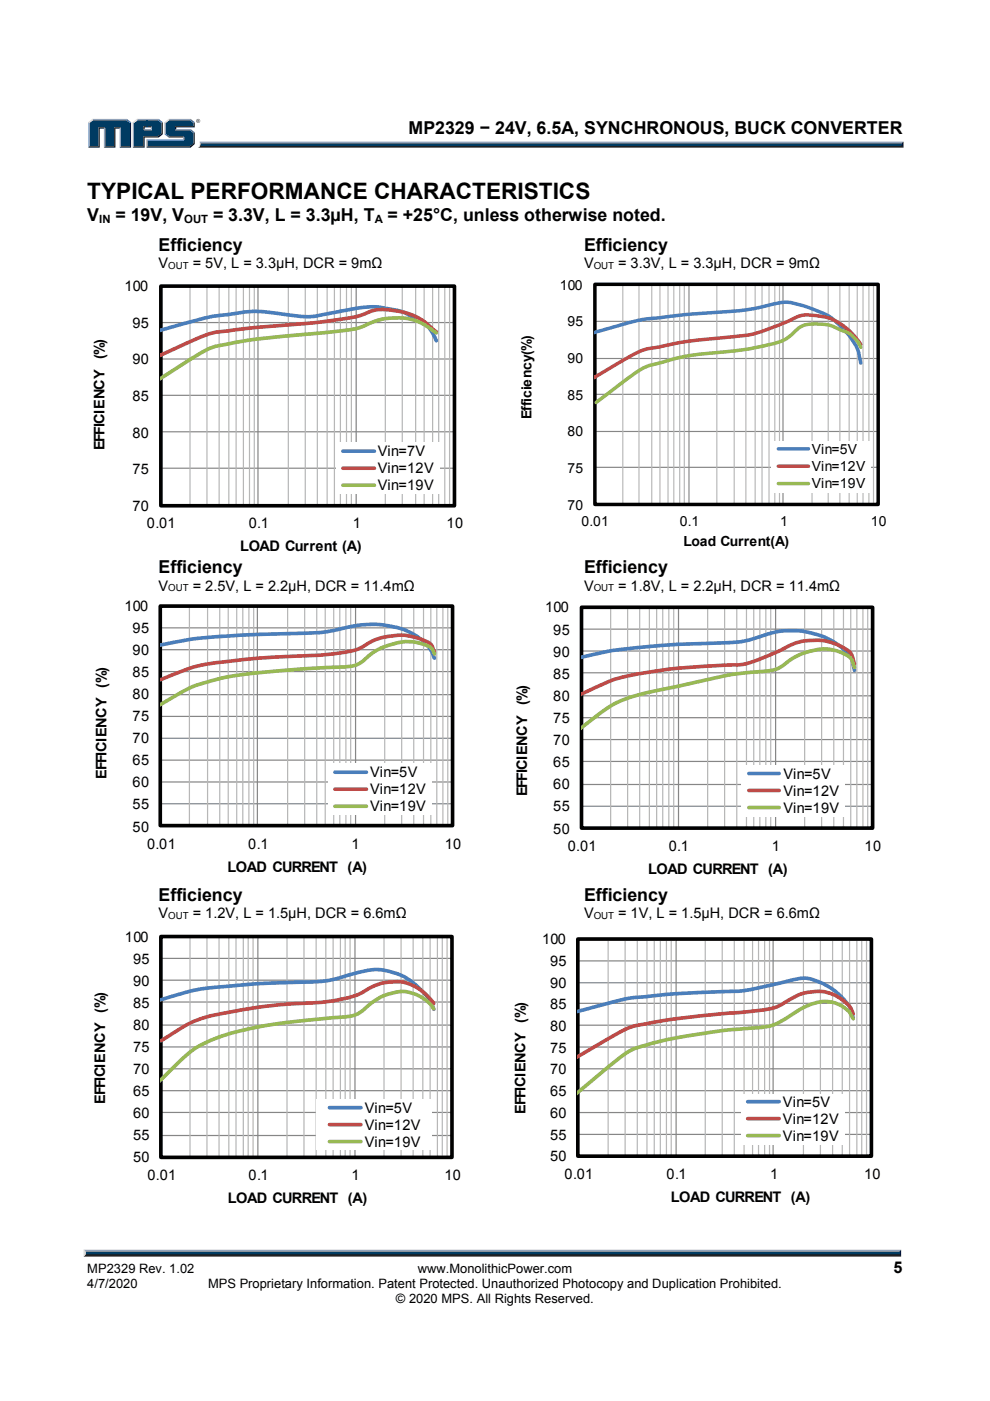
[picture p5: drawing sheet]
<svg xmlns="http://www.w3.org/2000/svg" width="210mm" height="297mm" viewBox="0 0 210 297" stroke-linecap="round" stroke-linejoin="round" font-family="sans-serif">
<path d="M18.2 265.7h172.5l.4 .7h-173.3z" fill="#231f20"/>
<path d="M17.8 265h173.3l-.4 .7h-172.5z" fill="#94a0b8"/>
<path d="M191.1 265v1.4l-.4-.4v-.6z" fill="#001039"/>
<path d="M18.2 265.4h172.5v.6h-172.5z" fill="#003b62"/>
<path d="M17.8 265l.4 .4v.6l-.4 .4z" fill="#dcdddf"/>
<path d="M42.3 30h149.3l-.4 .7h-148.7z" fill="#94a0b8"/>
<path d="M42.5 30.7h148.7l.4 .6h-149.7l.4-.2z" fill="#231f20"/>
<path d="M191.2 30.4l.4-.4v1.3l-.4-.4z" fill="#001039"/>
<path d="M42.5 30.4h148.7v.5h-148.8z" fill="#003b62"/>
<path d="M42.3 30l.2 .4-.1 .5-.5 .4 .4-.5z" fill="#dcdddf"/>
<path d="M30.4 27.6l.3-.2h1.3l.3 .2z" fill="#94a0b8"/>
<g fill="#003b62">
<path d="M19 26.1l.8-.6h7l.7 .6v5h-1.9v-4.1h-1.4v4.1h-1.9v-4.1h-1.4v4.1h-1.9z"/>
<path d="M28.4 26.1l.8-.6h2.1v1.3h-.9v.8h1.9v-.8h-1.3v-1.3h2.5l.8 .6v2.2l-.8 .6h-3.1v2.2h-2z"/>
<path d="M31.3 29.8h7.7v-.9h-3.1l-.8-.6v-2.2l.8-.6h4.4l.8 .6v.7h-4v.8h3.2l.8 .6v2.2l-.8 .7h-9z"/>
</g>
<path d="M35.8 25.3h4.6" fill="none" stroke="#94a0b8" stroke-width=".26"/>
<path d="M34.9 25.9l.9-.7 .1 .3-.7 .6z" fill="#dcdddf"/>
<path d="M35 25.9v2.6" fill="none" stroke="#94a0b8" stroke-width=".26"/>
<path d="M34.9 28.5l.3-.2 .7 .6-.1 .3z" fill="#547194"/>
<path d="M35.8 29h3.3" fill="none" stroke="#001039" stroke-width=".26"/>
<g fill="#94a0b8">
<path d="M31 29.5h7.8v-.3l.3-.3v.9h-7.8z"/>
<path d="M31 29.5l.3 .3v1.3l-.3 .2z"/>
</g>
<path d="M37.1 26.8h4v-.7l.2-.2v1.1h-3.9v.4l-.3 .2z" fill="#001039"/>
<path d="M37.1 27.5h3.3" fill="none" stroke="#94a0b8" stroke-width=".26"/>
<path d="M40.4 27.4l.9 .6-.2 .2-.8-.6z" fill="#547194"/>
<g fill="#001039">
<path d="M31 31.3l.3-.2h9l.7-.7 .1-2.2 .2-.2v2.5l-.9 .8z"/>
<path d="M30.4 28.9h3.1l.8-.6v-2.2l.2-.2v2.6l-.8 .7h-3v2.1h-2.5l.2-.2h2z"/>
</g>
<path d="M33.7 25.2l.8 .7-.2 .2-.8-.6z" fill="#547194"/>
<path d="M29 25.3h4.7" fill="none" stroke="#94a0b8" stroke-width=".26"/>
<path d="M28.2 25.9l.8-.7 .2 .3-.8 .6z" fill="#dcdddf"/>
<path d="M28.3 25.9v5.4" fill="none" stroke="#94a0b8" stroke-width=".26"/>
<path d="M32 27l.3-.2v.8l-.3-.2z" fill="#94a0b8"/>
<g fill="#001039">
<path d="M30.4 26.8h1.9l-.3 .2h-1.3v.4l-.3 .2z"/>
<path d="M27.5 26.1l.3-.2v5.4h-2.4l.2-.2h1.9z"/>
</g>
<path d="M26.9 25.2l.9 .7-.3 .2-.7-.6z" fill="#547194"/>
<path d="M19.6 25.3h7.3" fill="none" stroke="#94a0b8" stroke-width=".26"/>
<path d="M18.7 25.9l.9-.7 .2 .3-.8 .6z" fill="#dcdddf"/>
<path d="M18.8 25.9v5.4" fill="none" stroke="#94a0b8" stroke-width=".26"/>
<path d="M20.9 27h1.4l-.3 .3h-.8v4h-2.5l.3-.2h1.9z" fill="#001039"/>
<path d="M22.2 27v4.3" fill="none" stroke="#94a0b8" stroke-width=".26"/>
<path d="M24.2 27h1.4l-.2 .3h-.9v4h-2.5l.3-.2h1.9z" fill="#001039"/>
<path d="M25.5 27v4.3" fill="none" stroke="#94a0b8" stroke-width=".26"/>
<path d="M40.4 25.2l.9 .7-.2 .2-.8-.6z" fill="#547194"/>
<path d="M41.6 25.6a.45 .45 0 0 1 .9 0 .45 .45 0 0 1-.9 0zM41.7 25.6a.36 .36 0 0 0 .7 0 .36 .36 0 0 0-.7 0zM41.9 25.4l.3 .1v.4l-.2-.2-.1 .2zM42 25.5v.1h.1z" fill="#231f20"/>
<path d="M34.1 76.1h62.3M34.1 68.4h62.3M34.1 60.7h62.3v46.5M54.7 60.7v46.5M75.5 60.7v46.5M34.1 99.3h62.3M34.1 91.5h62.3M34.1 83.8h62.3" fill="none" stroke="#868686" stroke-width=".26"/>
<g fill="none" stroke="#b7b7b7" stroke-width=".26">
<path d="M40.3 60.7v46.5M43.9 60.7v46.5M46.5 60.7v46.5M48.5 60.7v46.5M50.1 60.7v46.5M51.6 60.7v46.5M52.9 60.7v46.5M53.9 60.7v46.5M61.2 60.7v46.5M64.7 60.7v46.5M67.3 60.7v46.5M69.4 60.7v46.5"/>
<path d="M70.9 60.7v46.5M72.2 60.7v46.5M73.5 60.7v46.5M74.5 60.7v46.5M81.7 60.7v46.5M85.3 60.7v46.5M88.2 60.7v46.5M90 60.7v46.5M91.8 60.7v46.5M93 60.7v46.5M94.3 60.7v46.5M95.4 60.7v46.5"/>
</g>
<path d="M34.1 60.7h62.3v46.5h-62.3z" fill="none" stroke="#000" stroke-width=".77" stroke-linecap="butt"/>
<path d="M34.1 60.7v46.5h62.3" fill="none" stroke="#000" stroke-width=".26"/>
<path d="M34.1 70a74.7 74.7 0 0 1 13.6-3.2l1.3-.2a25.3 25.3 0 0 1 10.8 0 22.7 22.7 0 0 0 7.7 .3 64.5 64.5 0 0 1 12.3-1.8l2.1 .3a10.5 10.5 0 0 1 6.2 2.3l.5 .2a3.4 3.4 0 0 1 2.7 2.1l1.2 2.2" fill="none" stroke="#4a7ebb" stroke-width=".77"/>
<path d="M92.5 70.4l-.2-.2a14.2 14.2 0 0 0-10.4-4.5 7.8 7.8 0 0 0-4.8 1 59.3 59.3 0 0 1-9.5 1.6l-12.8 1.1-5.7 .6a19.5 19.5 0 0 0-8.9 2.5l-6.1 2.8" fill="none" stroke="#be4b48" stroke-width=".77"/>
<path d="M92.5 70.6a12.4 12.4 0 0 0-11.2-3l-2.5 .8a15.3 15.3 0 0 1-7.1 1.8l-7 .7a114.9 114.9 0 0 0-19.5 2.7 69.4 69.4 0 0 0-10.3 6.1l-.8 .5" fill="none" stroke="#98b954" stroke-width=".77"/>
<path d="M71.3 93.7h21.9v10.8h-21.9z" fill="#fff"/>
<path d="M72.7 95.7h6.7" fill="none" stroke="#4a7ebb" stroke-width=".77"/>
<path d="M72.7 99.3h6.7" fill="none" stroke="#be4b48" stroke-width=".77"/>
<path d="M72.7 102.9h6.7" fill="none" stroke="#98b954" stroke-width=".77"/>
<path d="M126.2 76h60.1M126.2 68.1h60.1M126.2 60.3h60.1v46.7M146.1 60.3v46.7M166.1 60.3v46.7M126.2 99.1h60.1M126.2 91.5h60.1M126.2 83.6h60.1" fill="none" stroke="#868686" stroke-width=".25"/>
<g fill="none" stroke="#b7b7b7" stroke-width=".25">
<path d="M132.1 60.3v46.7M135.5 60.3v46.7M138.2 60.3v46.7M140 60.3v46.7M141.7 60.3v46.7M142.9 60.3v46.7M144.2 60.3v46.7M145.1 60.3v46.7M152 60.3v46.7M155.7 60.3v46.7M158.2 60.3v46.7M160.2 60.3v46.7"/>
<path d="M161.6 60.3v46.7M163.1 60.3v46.7M164.3 60.3v46.7M165.3 60.3v46.7M172.2 60.3v46.7M175.7 60.3v46.7M178.1 60.3v46.7M180.1 60.3v46.7M181.8 60.3v46.7M183 60.3v46.7M184.3 60.3v46.7M185.3 60.3v46.7"/>
</g>
<path d="M126.2 60.3h60.1v46.7h-60.1z" fill="none" stroke="#000" stroke-width=".74" stroke-linecap="butt"/>
<path d="M126.2 60.3v46.7h60.1" fill="none" stroke="#000" stroke-width=".25"/>
<path d="M126.1 70.5l5.5-1.6a36.8 36.8 0 0 1 9.6-1.7l5.7-.6a103.1 103.1 0 0 0 13.9-1.4 29.7 29.7 0 0 1 6.2-1.1 26.6 26.6 0 0 1 9.3 3.3 18.4 18.4 0 0 1 5.7 7.1l.6 2.5" fill="none" stroke="#4a7ebb" stroke-width=".74"/>
<path d="M182.6 73a13.2 13.2 0 0 0-7.9-5.8l-.7-.2a8.2 8.2 0 0 0-5.8 .6l-.6 .3a32.8 32.8 0 0 1-11.9 3.5 101.4 101.4 0 0 0-19.6 2.9l-3.2 1.7-6.8 4" fill="none" stroke="#be4b48" stroke-width=".74"/>
<path d="M182.6 73.6a6.2 6.2 0 0 0-4.3-3.6 10.8 10.8 0 0 0-8-1l-.5 .3a16.5 16.5 0 0 1-4.2 3.1 65.1 65.1 0 0 1-15.6 2.5 49.1 49.1 0 0 0-11 2.3 11.7 11.7 0 0 0-5.4 2.7l-7.2 5.4" fill="none" stroke="#98b954" stroke-width=".74"/>
<path d="M163.5 93.6h21.2v10.8h-21.2z" fill="#fff"/>
<path d="M165.1 95.2h6.4" fill="none" stroke="#4a7ebb" stroke-width=".74"/>
<path d="M165.1 98.8h6.4" fill="none" stroke="#be4b48" stroke-width=".74"/>
<path d="M165.1 102.5h6.4" fill="none" stroke="#98b954" stroke-width=".74"/>
<path d="M34 137.8h62M34 133.1h62M34 128.5h62v46.5M54.6 128.5v46.5M75.4 128.5v46.5M34 156.5h62M34 151.9h62M34 147.3h62M34 142.4h62M34 170.4h62M34 165.8h62M34 161.2h62" fill="none" stroke="#868686" stroke-width=".26"/>
<g fill="none" stroke="#b7b7b7" stroke-width=".26">
<path d="M40.2 128.5v46.5M44 128.5v46.5M46.6 128.5v46.5M48.4 128.5v46.5M50.2 128.5v46.5M51.5 128.5v46.5M52.8 128.5v46.5M53.8 128.5v46.5M61 128.5v46.5M64.6 128.5v46.5M67.2 128.5v46.5M69 128.5v46.5"/>
<path d="M70.8 128.5v46.5M72.1 128.5v46.5M73.4 128.5v46.5M74.4 128.5v46.5M81.6 128.5v46.5M85.2 128.5v46.5M87.8 128.5v46.5M89.8 128.5v46.5M91.4 128.5v46.5M92.6 128.5v46.5M93.9 128.5v46.5M95 128.5v46.5"/>
</g>
<path d="M34 128.5h62v46.5h-62z" fill="none" stroke="#000" stroke-width=".77" stroke-linecap="butt"/>
<path d="M34 128.5v46.5h62" fill="none" stroke="#000" stroke-width=".26"/>
<path d="M33.9 136.8a114.9 114.9 0 0 1 23.6-2.4 86.2 86.2 0 0 0 13.1-.7 27.3 27.3 0 0 1 10.4-1.2 14 14 0 0 1 9.8 4.6l.8 1.1 .5 1.4" fill="none" stroke="#4a7ebb" stroke-width=".77"/>
<path d="M92.1 138.3a2.86 2.86 0 0 0-2.3-2.6 13.8 13.8 0 0 0-13.2 1.6 27 27 0 0 1-8.2 1.6l-11.2 .5-4.9 .4a61.7 61.7 0 0 0-12.4 2l-6 2.4" fill="none" stroke="#be4b48" stroke-width=".77"/>
<path d="M92.1 138.7a2.53 2.53 0 0 0-2.3-2.1 11 11 0 0 0-8.2 .5 13.6 13.6 0 0 0-5 3.3 8.4 8.4 0 0 1-5.1 1.1l-8.6 .4a97.3 97.3 0 0 0-18 2.4l-1.2 .4a24.2 24.2 0 0 0-8.1 3.8l-1.7 .9" fill="none" stroke="#98b954" stroke-width=".77"/>
<path d="M69.6 161.8h21.9v10.8h-21.9z" fill="#fff"/>
<path d="M123.3 139.4a109.2 109.2 0 0 1 21.3-2.8 114.2 114.2 0 0 0 13.6-.8l1.5-.4a21.6 21.6 0 0 1 7.9-1.7 15.8 15.8 0 0 1 12.9 5.6l.7 2.8M71 163.7h6.7" fill="none" stroke="#4a7ebb" stroke-width=".77"/>
<path d="M181.2 140.8a3.8 3.8 0 0 0-2-3.3 13.3 13.3 0 0 0-14.1 .6l-2 .9a16.9 16.9 0 0 1-7.8 2h-.7a111.4 111.4 0 0 0-23.4 2.8l-2.7 .9-5.2 2.5M71 167.3h6.7" fill="none" stroke="#be4b48" stroke-width=".77"/>
<path d="M181.2 141.5a3.5 3.5 0 0 0-2.7-3.1 11.3 11.3 0 0 0-10 .9l-.4 .3a10.3 10.3 0 0 1-5.1 2.6 72.3 72.3 0 0 0-16.4 2.7l-1 .2a99.9 99.9 0 0 0-12.9 3.1 23.4 23.4 0 0 0-7.5 4.6l-1.9 1.5M71 170.9h6.7" fill="none" stroke="#98b954" stroke-width=".77"/>
<path d="M123.3 138h61.8M123.3 133.4h61.8M123.3 128.8h61.8v46.8M143.9 128.8v46.8M164.5 128.8v46.8M123.3 156.8h61.8M123.3 152.2h61.8M123.3 147.5h61.8M123.3 142.6h61.8M123.3 170.9h61.8M123.3 166.3h61.8M123.3 161.4h61.8" fill="none" stroke="#868686" stroke-width=".26"/>
<g fill="none" stroke="#b7b7b7" stroke-width=".26">
<path d="M129.5 128.8v46.8M133.1 128.8v46.8M135.7 128.8v46.8M137.7 128.8v46.8M139.3 128.8v46.8M140.6 128.8v46.8M141.9 128.8v46.8M142.9 128.8v46.8M150.1 128.8v46.8M153.7 128.8v46.8M156.3 128.8v46.8M158.3 128.8v46.8"/>
<path d="M159.9 128.8v46.8M161.2 128.8v46.8M162.4 128.8v46.8M163.5 128.8v46.8M170.7 128.8v46.8M174.3 128.8v46.8M176.8 128.8v46.8M178.9 128.8v46.8M180.4 128.8v46.8M181.7 128.8v46.8M183 128.8v46.8M184 128.8v46.8"/>
</g>
<path d="M123.3 128.8h61.8v46.8h-61.8z" fill="none" stroke="#000" stroke-width=".77" stroke-linecap="butt"/>
<path d="M123.3 128.8v46.8h61.8" fill="none" stroke="#000" stroke-width=".26"/>
<path d="M157.2 162.3h21.8v10.8h-21.8z" fill="#fff"/>
<path d="M158.8 164h6.5M34.1 212a48.7 48.7 0 0 1 15.8-3l5.5-.5 8.2-.2a29.6 29.6 0 0 0 11.7-1.9 13.4 13.4 0 0 1 15.1 4.6 6 6 0 0 1 1.6 3" fill="none" stroke="#4a7ebb" stroke-width=".77"/>
<path d="M158.8 167.6h6.5M92 212.8a10 10 0 0 0-13.5-3.4 19.2 19.2 0 0 1-9.4 3l-.8 .1a109.2 109.2 0 0 0-25.7 3.5 32.4 32.4 0 0 0-7.8 4.2l-.7 .5" fill="none" stroke="#be4b48" stroke-width=".77"/>
<path d="M158.8 171.2h6.5M92 213.9a8.3 8.3 0 0 0-10.5-2.8l-.9 .4a19.3 19.3 0 0 0-4.1 3 10.8 10.8 0 0 1-5.6 1.3l-2.6 .2a86.8 86.8 0 0 0-22.7 4.2l-1.3 .6a18.7 18.7 0 0 0-6.9 4.9l-3.3 3.3" fill="none" stroke="#98b954" stroke-width=".77"/>
<path d="M34.1 198.6h61.8v46.8M54.7 198.6v46.8M75.3 198.6v46.8M34.1 217.3h61.8M34.1 212.4h61.8M34.1 207.8h61.8M34.1 203.2h61.8M34.1 235.9h61.8M34.1 231.2h61.8M34.1 226.6h61.8M34.1 222h61.8M34.1 240.7h61.8" fill="none" stroke="#868686" stroke-width=".26"/>
<g fill="none" stroke="#b7b7b7" stroke-width=".26">
<path d="M40.3 198.6v46.8M43.9 198.6v46.8M46.5 198.6v46.8M48.5 198.6v46.8M50.1 198.6v46.8M51.6 198.6v46.8M52.6 198.6v46.8M53.7 198.6v46.8M60.9 198.6v46.8M64.5 198.6v46.8M67.1 198.6v46.8M69.1 198.6v46.8"/>
<path d="M70.7 198.6v46.8M72.2 198.6v46.8M73.2 198.6v46.8M74.3 198.6v46.8M81.4 198.6v46.8M85.1 198.6v46.8M87.6 198.6v46.8M89.7 198.6v46.8M91.2 198.6v46.8M92.8 198.6v46.8M93.8 198.6v46.8M94.8 198.6v46.8"/>
</g>
<path d="M34.1 198.6h61.8v46.8h-61.8z" fill="none" stroke="#000" stroke-width=".77" stroke-linecap="butt"/>
<path d="M34.1 198.6v46.8h61.8" fill="none" stroke="#000" stroke-width=".26"/>
<path d="M67.2 232.9h24.4v10.8h-24.4z" fill="#fff"/>
<path d="M122.5 214.4l6.3-1.6a43.4 43.4 0 0 1 10.3-1.7l5-.5 8.3-.3a37.2 37.2 0 0 0 11.7-1.6l.8-.1a24.4 24.4 0 0 1 6.2-1.2 13.6 13.6 0 0 1 9.3 6.6l.6 1.8M69.9 234.8h6.7" fill="none" stroke="#4a7ebb" stroke-width=".77"/>
<path d="M181 214.9a7.5 7.5 0 0 0-4.9-4.3 11 11 0 0 0-9.7 2 14.1 14.1 0 0 1-7 1.8l-6.2 .5a137.9 137.9 0 0 0-19 2.7 95.9 95.9 0 0 0-11.2 6.1l-.5 .3M69.9 238.4h6.7" fill="none" stroke="#be4b48" stroke-width=".77"/>
<path d="M181 216a6.3 6.3 0 0 0-5.9-3.7 13.3 13.3 0 0 0-7.4 3 12.5 12.5 0 0 1-8.4 2.7 119 119 0 0 0-23.9 4 18 18 0 0 0-5.9 3.8l-7 5.9M69.9 242h6.7" fill="none" stroke="#98b954" stroke-width=".77"/>
<path d="M122.6 199.1h62.2v46M143.4 199.1v46M164 199.1v46M122.6 217.4h62.2M122.6 212.7h62.2M122.6 208.4h62.2M122.6 203.7h62.2M122.6 235.9h62.2M122.6 231.2h62.2M122.6 226.6h62.2M122.6 222h62.2M122.6 240.5h62.2" fill="none" stroke="#868686" stroke-width=".26"/>
<g fill="none" stroke="#b7b7b7" stroke-width=".26">
<path d="M129 199.1v46M132.6 199.1v46M135.2 199.1v46M137.2 199.1v46M138.8 199.1v46M140.1 199.1v46M141.4 199.1v46M142.4 199.1v46M149.6 199.1v46M153.2 199.1v46M155.7 199.1v46M157.8 199.1v46"/>
<path d="M159.6 199.1v46M160.9 199.1v46M162.2 199.1v46M163.2 199.1v46M170.4 199.1v46M174 199.1v46M176.6 199.1v46M178.6 199.1v46M180.2 199.1v46M181.7 199.1v46M182.8 199.1v46M183.8 199.1v46"/>
</g>
<path d="M122.6 199.1h62.2v46h-62.2z" fill="none" stroke="#000" stroke-width=".77" stroke-linecap="butt"/>
<path d="M122.6 199.1v46h62.2" fill="none" stroke="#000" stroke-width=".26"/>
<path d="M157.2 231.9h21.8v10.8h-21.8z" fill="#fff"/>
<path d="M158.6 233.6h6.7" fill="none" stroke="#4a7ebb" stroke-width=".77"/>
<path d="M158.6 237.2h6.7" fill="none" stroke="#be4b48" stroke-width=".77"/>
<path d="M158.6 240.8h6.7" fill="none" stroke="#98b954" stroke-width=".77"/>
<text font-size="4.8" x="18.5" y="42.2">TYPICAL PERFORMANCE CHARACTERISTICS</text>
<g font-size="3.8">
<text x="86.7" y="28.5">MP2329 − 24V, 6.5A, SYNCHRONOUS, BUCK CONVERTER</text>
<text x="18.5" y="46.8">V</text>
<text x="24.5" y="46.8">= 19V, V</text>
<text x="45.2" y="46.8">= 3.3V, L = 3.3µH, T</text>
<text x="82.2" y="46.8">= +25°C, unless otherwise noted.</text>
<text x="33.6" y="53.2">Efficiency</text>
<text x="123.9" y="53.2">Efficiency</text>
<text x="33.6" y="121.6">Efficiency</text>
<text x="123.9" y="121.6">Efficiency</text>
<text x="33.6" y="190.9">Efficiency</text>
<text x="123.9" y="190.9">Efficiency</text>
</g>
<text font-size="3.4" x="189.5" y="269.9">5</text>
<g font-size="3.1">
<text x="33.6" y="56.9">V</text>
<text x="40.9" y="56.9">= 5V, L = 3.3µH, DCR = 9mΩ</text>
<text x="123.9" y="56.9">V</text>
<text x="131.1" y="56.9">= 3.3V, L = 3.3µH, DCR = 9mΩ</text>
<text x="26.4" y="61.7">100</text>
<text x="28.1" y="69.5">95</text>
<text x="28.1" y="77.3">90</text>
<text x="28.1" y="85">85</text>
<text x="22.1" y="95.5" transform="rotate(-90 22.1 95.5)">EFFICIENCY (%)</text>
<text x="28.1" y="92.8">80</text>
<text x="28.1" y="100.5">75</text>
<text x="80.2" y="96.7">Vin=7V</text>
<text x="80.2" y="100.4">Vin=12V</text>
<text x="80.2" y="104">Vin=19V</text>
<text x="28.1" y="108.3">70</text>
<text x="31.2" y="112">0.01</text>
<text x="52.8" y="112">0.1</text>
<text x="74.8" y="112">1</text>
<text x="94.7" y="112">10</text>
<text x="50.9" y="116.9">LOAD Current (A)</text>
<text x="33.6" y="125.2">V</text>
<text x="40.9" y="125.2">= 2.5V, L = 2.2µH, DCR = 11.4mΩ</text>
<text x="123.9" y="125.2">V</text>
<text x="131.1" y="125.2">= 1.8V, L = 2.2µH, DCR = 11.4mΩ</text>
<text x="26.4" y="129.6">100</text>
<text x="115.6" y="129.9">100</text>
<text x="28.1" y="134.3">95</text>
<text x="117.3" y="134.5">95</text>
<text x="28.1" y="143.6">85</text>
<text x="28.1" y="139">90</text>
<text x="117.3" y="143.9">85</text>
<text x="117.3" y="139.2">90</text>
<text x="28.1" y="148.3">80</text>
<text x="117.3" y="148.6">80</text>
<text x="28.1" y="153">75</text>
<text x="117.3" y="153.3">75</text>
<text x="28.1" y="157.6">70</text>
<text x="117.3" y="158">70</text>
<text x="22.6" y="165.1" transform="rotate(-90 22.6 165.1)">EFFICIENCY (%)</text>
<text x="28.1" y="167">60</text>
<text x="28.1" y="162.3">65</text>
<text x="78.5" y="164.8">Vin=5V</text>
<text x="117.3" y="167.4">60</text>
<text x="117.3" y="162.7">65</text>
<text x="166.2" y="165.2">Vin=5V</text>
<text x="28.1" y="171.6">55</text>
<text x="78.5" y="168.4">Vin=12V</text>
<text x="78.5" y="172">Vin=19V</text>
<text x="111.8" y="168.9" transform="rotate(-90 111.8 168.9)">EFFICIENCY (%)</text>
<text x="117.3" y="172">55</text>
<text x="166.2" y="168.8">Vin=12V</text>
<text x="166.2" y="172.4">Vin=19V</text>
<text x="28.1" y="176.3">50</text>
<text x="31.2" y="180">0.01</text>
<text x="52.7" y="180">0.1</text>
<text x="74.6" y="180">1</text>
<text x="94.3" y="180">10</text>
<text x="117.3" y="176.7">50</text>
<text x="48.2" y="184.9">LOAD CURRENT (A)</text>
<text x="120.4" y="180.4">0.01</text>
<text x="137.5" y="185.4">LOAD CURRENT (A)</text>
<text x="141.9" y="180.4">0.1</text>
<text x="163.7" y="180.4">1</text>
<text x="183.4" y="180.4">10</text>
<text x="33.6" y="194.6">V</text>
<text x="40.9" y="194.6">= 1.2V, L = 1.5µH, DCR = 6.6mΩ</text>
<text x="123.9" y="194.6">V</text>
<text x="131.1" y="194.6">= 1V, L = 1.5µH, DCR = 6.6mΩ</text>
<text x="26.5" y="199.6">100</text>
<text x="115" y="200.2">100</text>
<text x="28.2" y="209">90</text>
<text x="28.2" y="204.3">95</text>
<text x="116.7" y="209.4">90</text>
<text x="116.7" y="204.8">95</text>
<text x="28.2" y="213.7">85</text>
<text x="116.7" y="214">85</text>
<text x="28.2" y="218.4">80</text>
<text x="116.7" y="218.6">80</text>
<text x="28.2" y="227.7">70</text>
<text x="28.2" y="223">75</text>
<text x="116.7" y="227.8">70</text>
<text x="116.7" y="223.2">75</text>
<text x="28.2" y="232.4">65</text>
<text x="116.7" y="232.4">65</text>
<text x="22.3" y="234" transform="rotate(-90 22.3 234)">EFFICIENCY (%)</text>
<text x="28.2" y="237.1">60</text>
<text x="77.4" y="235.9">Vin=5V</text>
<text x="77.4" y="239.5">Vin=12V</text>
<text x="111.5" y="236.1" transform="rotate(-90 111.5 236.1)">EFFICIENCY (%)</text>
<text x="116.7" y="237">60</text>
<text x="166.1" y="234.7">Vin=5V</text>
<text x="166.1" y="238.3">Vin=12V</text>
<text x="28.2" y="241.8">55</text>
<text x="77.4" y="243.2">Vin=19V</text>
<text x="116.7" y="241.6">55</text>
<text x="166.1" y="241.9">Vin=19V</text>
<text x="28.2" y="246.5">50</text>
<text x="31.3" y="250.1">0.01</text>
<text x="52.7" y="250.1">0.1</text>
<text x="74.6" y="250.1">1</text>
<text x="94.3" y="250.1">10</text>
<text x="116.7" y="246.2">50</text>
<text x="119.8" y="249.9">0.01</text>
<text x="141.4" y="249.9">0.1</text>
<text x="163.4" y="249.9">1</text>
<text x="183.3" y="249.9">10</text>
<text x="48.3" y="255.1">LOAD CURRENT (A)</text>
<text x="142.3" y="254.8">LOAD CURRENT (A)</text>
</g>
<text font-size="3" x="112.8" y="88.8" transform="rotate(-90 112.8 88.8)">Efficiency(%)</text>
<g font-size="2.9">
<text x="118.7" y="61.4">100</text>
<text x="120.4" y="69.2">95</text>
<text x="120.4" y="77">90</text>
<text x="120.4" y="84.8">85</text>
<text x="120.4" y="92.5">80</text>
<text x="120.4" y="100.3">75</text>
<text x="172.2" y="96.4">Vin=5V</text>
<text x="172.2" y="99.9">Vin=12V</text>
<text x="172.2" y="103.6">Vin=19V</text>
<text x="120.4" y="108.1">70</text>
<text x="123.3" y="111.6">0.01</text>
<text x="144.2" y="111.6">0.1</text>
<text x="165.5" y="111.6">1</text>
<text x="184.7" y="111.6">10</text>
<text x="144.9" y="115.8">Load Current(A)</text>
</g>
<g font-size="2.7">
<text x="18.5" y="269.9">MP2329 Rev. 1.02</text>
<text x="88.6" y="269.9">www.MonolithicPower.com</text>
<text x="18.5" y="273.2">4/7/2020</text>
<text x="44.1" y="273.2">MPS Proprietary Information. Patent Protected. Unauthorized Photocopy and Duplication Prohibited.</text>
<text x="84" y="276.3">© 2020 MPS. All Rights Reserved.</text>
</g>
<g font-size="2.4">
<text x="21" y="47.2">IN</text>
<text x="39.1" y="47.2">OUT</text>
<text x="79.5" y="47.2">A</text>
</g>
<g font-size="2.1">
<text x="35.7" y="57.1">OUT</text>
<text x="125.9" y="57.1">OUT</text>
<text x="35.7" y="125.4">OUT</text>
<text x="125.9" y="125.4">OUT</text>
<text x="35.7" y="194.8">OUT</text>
<text x="125.9" y="194.8">OUT</text>
</g>
</svg>
